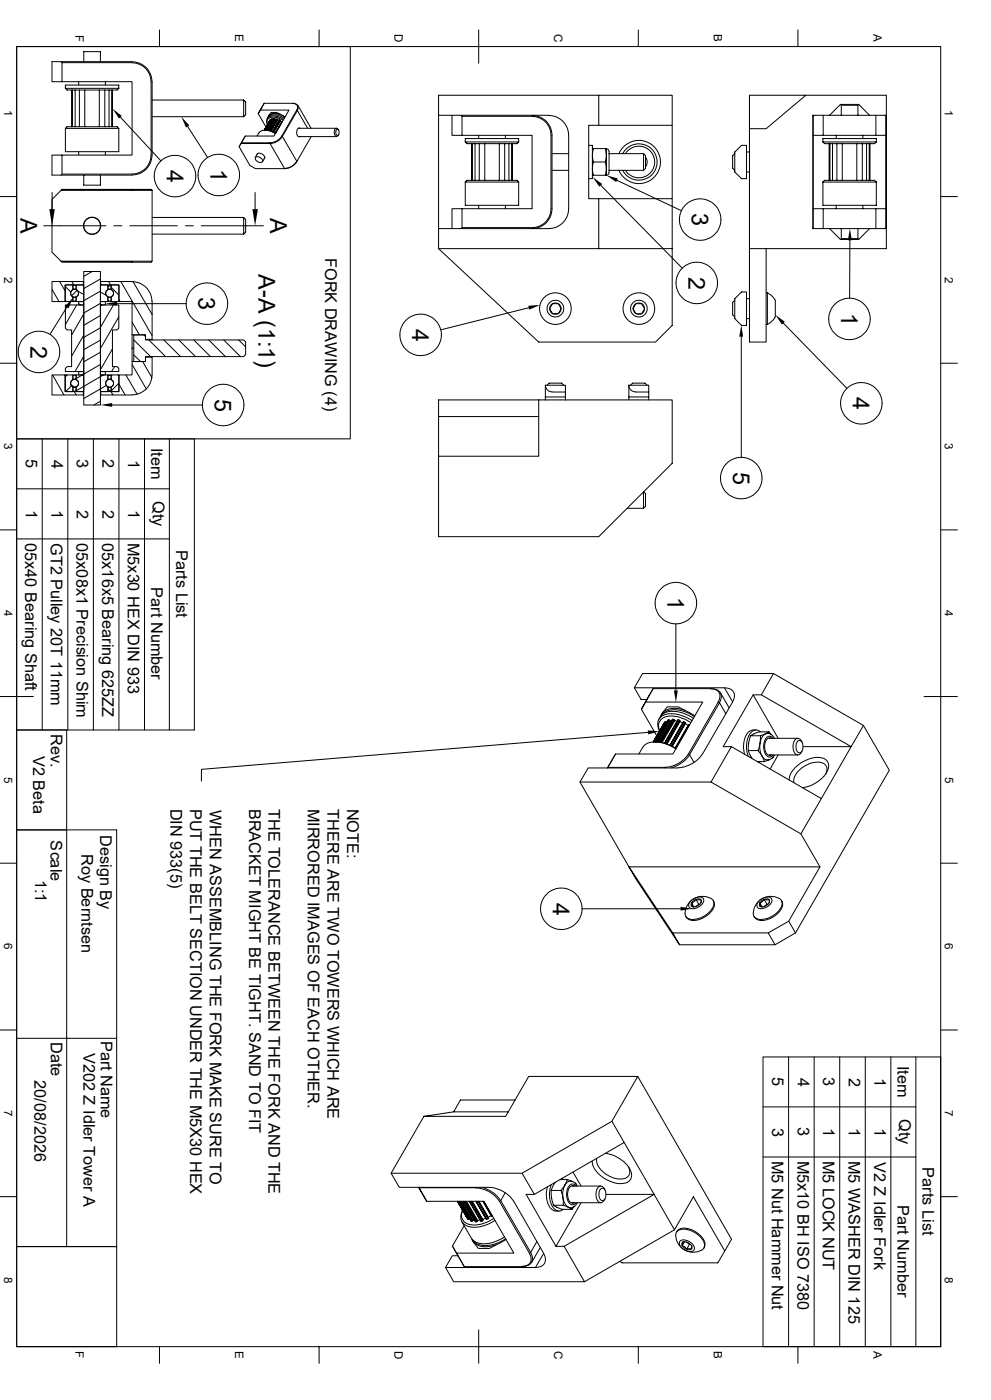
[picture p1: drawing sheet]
<svg xmlns="http://www.w3.org/2000/svg" width="297mm" height="420mm" viewBox="0 0 297 420" stroke-linecap="round" stroke-linejoin="round" font-family="sans-serif">
<g fill="none" stroke="#000" stroke-width=".3">
<path d="M5 14h100v117.7h-100zM5 14h276.9v390h-276.9zM18.3 18.5l.3 .3h21a5.6 5.6 0 0 1 5.7 5.7M18.6 18.8v5.7h21v22h-21v5.7M25.1 18.5v-3h5v3M47.8 9v5M95.6 9v5M143.5 9v10M191.3 9v5M239.1 9v5M18.6 24.5h-3v-6h24a6 6 0 0 1 6 6v22a6 6 0 0 1-6 6h-24v-6h3M19.6 38.5l.5-.5h15l.5 .5"/>
<path d="M19.6 38.5h16M19.6 38.5v7h16v-7M19.6 26.5l.5 .5h15l.5-.5M19.6 26.5h16M19.6 26.5v-1h16v1M21.5 27v11M21.7 27v11M22.5 27v11M23.6 24.5v1M23.8 27v11M25.4 27v11M29.8 27v11"/>
<path d="M31.4 27v11M31.6 24.5v1M32.7 27v11M33.5 27v11M33.7 27v11M36.1 35.2l12.1 13M45.3 24.5v22M45.6 35h27.4M45.6 30h27.4M56.3 38l5.9 9.2M73 30l.6 .6v3.8l-.6 .6M73 30v5"/>
<path d="M77.4 34.1l2.3 4M79.2 31l-1.2 2h8.6l-4.5 7.8h-8.6l-1.2 2M79.2 31l-1.8 3.1 .6-1.1M79.2 31h8.7M80.3 35.3l-.2 .3M80.3 35.3a3.1 3.1 0 0 1 3.9-.3l1 .5M80.6 34.5l-.1 .3M80.7 34.8a3.9 3.9 0 0 1 4.7 .3M80.9 36.1l-1.7 2.9 1.5-2.5M80.9 36.1h.1M81 36l-.1 .1M81 36l-1.7 3"/>
<path d="M81 36l-1.8 3 1.7-2.9M81.1 35.9l.1 .1M81.4 35.7l-1.9 3.3M81.4 35.7v.1M81.5 35.7h-.1M81.5 35.7l-1.9 3.3M81.5 35.7l.2 .1-1.8 3.2M81.6 35.7l-1.9 3.3M81.7 35.8l.2 .1M82.1 35.6l-2 3.4 1.9-3.4M82.1 35.6h.1M82.3 35.6l-2 3.5"/>
<path d="M82.4 35.8l-1.9 3.3M82.4 35.7l-2.1 3.4M82.4 35.7l.3 .2M82.8 35.7l-1.9 3.5M82.9 35.7l-2 3.5M82.9 35.7l.2 .1M82.9 35.7h.1M83.1 35.7v.1M83.1 35.7l-2 3.5M83.2 35.9l-2 3.4M83.2 35.9l.5 .1-2 3.5 2-3.5M83.7 36h.1"/>
<path d="M83.7 36l.2 .1M83.8 36l-2.1 3.5M83.8 36h-.1M83.9 34.2a2.55 2.55 0 0 0-3.5 .9M83.9 36.1l-2 3.5M83.9 36.1h.1M84 36.2l-2 3.5M84.1 36.2l.4 .2M84.5 36.4l-2 3.6 2-3.5M84.5 36.4h.1M84.6 36.4v.1M84.6 36.4l-2 3.6-2-.9-1.2-.1"/>
<path d="M84.8 34.7l.6 .4M84.8 34.7l-1.9-1h-1.6l-1 1.5M84.8 36.1a4 4 0 0 0-4.5-.4l-.3 .6 .1 1M85 35.8a4.2 4.2 0 0 0-4.7-.5l-.4 .9 .3 1.2M87.8 31a1.25 1.25 0 0 1 1.3 .6 1.25 1.25 0 0 1-.2 1.4M87.8 31a1.29 1.29 0 0 1 1.4 .6 1.29 1.29 0 0 1-.1 1.5M88.9 33l.2 .1M88.9 33l-4.4 7.8M89.1 33.1l3.1 5.4M89.1 33.1l-4.5 7.8M89.3 31.6l3.9 6.9M89.4 38.5h11.5"/>
<path d="M89.9 38.5a1.15 1.15 0 0 0-.9 1.8l.4 .6h.5M100.8 38.9l.2-.1a.94 .94 0 0 1 .7 .7 .94 .94 0 0 1-.3 1l-.1 .1a.94 .94 0 0 1-.8-.7 .94 .94 0 0 1 .3-1zM101.5 39a.69 .69 0 0 0-.8-.5 .69 .69 0 0 0-.5 .9 .92 .92 0 0 0 .1 1 .92 .92 0 0 0 .9 .4l.3-.4M131.4 34.6v34M135.5 34.6v6h3M138.2 34.6l.3 .3h21a5.6 5.6 0 0 1 5.6 5.7v22a5.6 5.6 0 0 1-5.6 5.7h-21l-.3 .3M138.5 34.9v5.7h21v22h-21v5.7M159.5 34.6a5.9 5.9 0 0 1 5.9 6v22a5.9 5.9 0 0 1-5.9 6M179.5 28.6h22v9h-22zM179.5 28.6h-48.1v6h33.1a6 6 0 0 1 5.9 6v22a5.9 5.9 0 0 1-5.9 6h-33.1v6h48.1v-15h-3.1v-22h3.1M201.5 37.6v22M224.6 28.6h16.9l-11.9 10h-5z"/>
<path d="M224.6 38.6v64h5v-28M241.5 28.6h24.1v6M244 34.6l-.3 .3v5.7h3v-6M248.6 34.6l3.3-3.3h5.5l3.2 3.3M252.1 34.6v-3h5v3M262.5 34.6v6h3M265.2 34.6l.3 .3v33.4l-.3 .3M265.6 34.6v34M265.6 34.6h-22v34h22M0 59h5M15.6 57.7v5M18.3 57.1l.3-.3h26.7l.3 .3z"/>
<path d="M18.3 57.1l-2.7 2.7v15.8l2.7 2.8h21.3h6v-21.3M23.6 45.5v1M25.1 52.5v3h5v-3M31.6 45.5v1M45.3 46.5a5.7 5.7 0 0 1-5.7 5.7h-21l-.3 .3M72.3 42.8l-.1 .3M72.3 42.8h8.6v.3M73.5 40.8l-1.8 3.2M76.5 57.7v5M76.7 47.1a1.49 1.49 0 0 1 2 1.4 1.38 1.38 0 0 1-2.2-1.2zM77 46.4a1.28 1.28 0 0 1 2.2 .4l.1 .5-.1 .3M77.2 46l-.7 1.2"/>
<path d="M77.3 46h.1M79.4 47.2h.1M79.4 47.2l-.7 1.3M80.9 43.1l4.4 7.4a4.6 4.6 0 0 0 3.6-2.1M80.9 43.1h-8.7l-.5 .9 3.2 5.6 1.7 1h8.8a4.5 4.5 0 0 0 3.5-2.1M82.5 40.1a4.2 4.2 0 0 0-4.7-.5l-.8 1.2M84.5 40.8a4.3 4.3 0 0 1-3.5 2M84.5 40.8l.1 .1M84.6 40.9a4.6 4.6 0 0 1-3.6 2.2M84.6 40.9l4.4 7.5 4.3-7.4M89.4 41h11.5M139.4 54.6l.6-.5h14.9l.5 .5"/>
<path d="M139.4 54.6h16M139.4 54.6v7h16v-7M139.4 42.6l.6 .5h14.9l.5-.5M139.4 42.6h16M139.4 42.6v-1h16v1M141.4 43.1v11M141.6 43.1v11M142.4 43.1v11M143.5 40.6v1M143.6 43.1v11M145.3 43.1v11M149.6 43.1v11"/>
<path d="M151.3 43.1v11M151.5 40.6v1M152.5 43.1v11M153.3 43.1v11M153.6 43.1v11M165.4 51.1h5M165.4 46.1h5M176.4 43.6h1.1v10h-1.1M177.5 44.6h.3l-.3 1.6 .3 2.4M177.5 52.6h.3M177.8 48.6l-.3 1.6 .3 2.4M177.8 44.6h3.6l.3 2"/>
<path d="M177.8 52.6h3.6M177.8 48.6h3.6M179.5 59.6h22v15h-22M180 55.6l24.5 24.8M181.4 44.6h.3v2M181.4 48.6l.3 2M181.4 52.6h.3M181.7 44.6a1.04 1.04 0 0 1 .8 1.5v3.9a2.82 2.82 0 0 1-.3 2.5l-.5 .1M181.7 46.6v4M181.7 50.6v2M181.7 46.6l-.3 2M181.7 50.6l-.3 2"/>
<path d="M182.5 51.1h10.4M182.5 46.1h10.4M184.9 54.1l19.3 9.1M185.5 46.1a6.5 6.5 0 0 1 9.9-2.6 6.5 6.5 0 0 1 0 10.2 6.5 6.5 0 0 1-9.9-2.6M186.6 46.1a5.5 5.5 0 0 1 8.3-1.7 5.5 5.5 0 0 1 0 8.4 5.5 5.5 0 0 1-8.3-1.7M187.5 46.1a4.7 4.7 0 0 1 7.1-1.1 4.7 4.7 0 0 1 0 7.2 4.7 4.7 0 0 1-7.1-1.1M192.9 46.1l.6 .6v3.8l-.6 .6M192.9 46.1v5M193.5 47.1a2.41 2.41 0 0 1 0 3M220.2 46.1l-.6 .6v3.8l.6 .6M220.2 45.6l2.1-2h1.4v10h-1.4l-2.1-2zM223.7 45.6h.9"/>
<path d="M223.7 51.6h.9M243.7 40.6v27.7l.3 .3M246.6 54.6l.5-.5h15l.5 .5M246.6 54.6h16M246.6 54.6v7h16v-7M246.6 42.6l.5 .5h15l.5-.5M246.6 42.6h16M246.6 42.6v-1h16v1M246.7 40.6h15.8M248.5 43.1v11M248.8 43.1v11M249.5 43.1v11"/>
<path d="M250.6 40.6v1M250.8 43.1v11M252.4 43.1v11M256.8 43.1v11M258.4 43.1v11M258.6 40.6v1M259.7 43.1v11M260.5 43.1v11M260.7 43.1v11M281.9 59h5M18.3 78.4l.3 .3h26.7l.3-.3M31.8 67.7h-18.7"/>
<path d="M34.1 67.7h2.4M38.9 67.7h14.3M45.6 70.2h27.4M45.6 65.2h27.4M55.6 67.7h2.4M60.3 67.7h18.7M73 65.2l.6 .6v3.8l-.6 .6M73 65.2v5M131.4 74.6l30.1 28h35l5-5v-23M138.5 62.6h-3v6M143.5 61.6v1M151.5 61.6v1"/>
<path d="M243.7 62.6h3v6M246.7 62.6h18.8M248.6 68.6l3.3 3.2h5.5l3.2-3.2M250.6 61.6v1M252.1 68.6v3h5v-3M254.7 72.1l-.1 17.4M258.6 61.6v1M262.5 62.6v6M265.6 68.6v6h-41M15.6 84.5h9.4v1h-5.5v5h-3.9zM15.6 86.9l2.1 3.6M17.9 84.5l1.6 2.7"/>
<path d="M19.5 90.5h.4M19.6 86l1.6 1.6M19.6 91.5h5.5v20h-5.5v-1l.5-.5h1.4v-11h-1.4l-.5-.5zM19.9 85.5h1.9l.1 1.4a1.22 1.22 0 0 0-.7 1.1 1.22 1.22 0 0 0 .6 1.1v1.4h-1.9l-.3-.3v-4.5zM20 92.2l-5 8.1M21.5 84.5l.6 1M21.8 85.6h1v1.1h-1zM21.8 89.2h1v1.1h-1zM21.8 90.5h1M22.7 89.1l.1 .1M22.8 86.8h-.1M22.8 85.5h2l.3 .2v4.5l-.3 .3h-2v-1.4a1.2 1.2 0 0 0 .7-1.1 1.2 1.2 0 0 0-.7-1.1z"/>
<path d="M23 91.5l-3.4 5.9M23.2 87l-1.8 1.8M23.4 87.4l1.7 .9M23.6 90.5h1.5v1h-1.5zM23.6 91.1l.6 .4M25 85.5h.1M25 84.5h.1M25.1 94.2l-3.6 6.3M25.1 81.4h5v40.1h-5zM27.6 81.5l-2.5 1.4M30.1 87.6l1.7 1M30.1 91.2l.4 .3"/>
<path d="M30.1 83.7l-5 2.9M30.1 87.3l-5 2.9M30.1 91l-5 2.9M30.1 94.7l-5 2.9M30.1 98.3l-5 2.9M30.1 91.5h5.5v7l-.5 .5h-1.4v11h1.4l.5 .5v1h-5.5zM30.1 85.5h.1M30.1 84.5h.1M30.1 90.5h1.5v1h-1.5zM30.4 91.5l-.3 .4M30.4 85.5h1.9l.1 1.4a1.22 1.22 0 0 0-.7 1.1 1.22 1.22 0 0 0 .6 1.1v1.4h-1.9l-.3-.3v-4.5zM32.3 85.6h1v1.1h-1z"/>
<path d="M32.3 89.2h1v1.1h-1zM32.3 86.8h.2M32.3 90.5h1M32.5 89.1l-.2 .1M32.6 84.5l.5 1M33.1 85.6l-.7 .4M33.3 85.5h2l.3 .2v4.5l-.3 .3h-2v-1.4a1.2 1.2 0 0 0 .7-1.1 1.2 1.2 0 0 0-.7-1.1zM33.4 86.2l2.2 2.3M34 91.5l-3.9 6.7M35.1 91.1h20.7M35.3 90.5h.4M35.6 95l-5.5 9.6"/>
<path d="M35.7 89.9l.3 .6M36.2 84.5l9.4 16.2M39.6 84.5a6 6 0 0 1 6 6v11.3h-2v-1.3h-4M39.6 84.5h-9.4v1h5.5v5h3.9v10M39.6 96.7l2.2 3.8M39.9 84.5l5.7 9.9M158.5 92.3l-26.3 6.6M165.6 91.1h1.7M165.6 91.1l-.9 1.5 .9 1.5h1.7l.7-1.1 .2-.4-.9-1.5M165.6 91.1l.9-.2 .8 .2M165.6 91.1a1.7 1.7 0 0 0-.4 2.6 1.7 1.7 0 0 0 2.6 0 1.7 1.7 0 0 0-.5-2.6M190.6 91.1l-.9 1.4 .6 1.1a1.23 1.23 0 0 0 1.6 .5 1.25 1.25 0 0 0 1-1.1l.3-.5-.9-1.4"/>
<path d="M190.6 91.1h1.7M190.6 91.1l.9-.2 .8 .2M190.6 91.1a1.7 1.7 0 0 0-.4 2.6 1.7 1.7 0 0 0 2.6 0 1.7 1.7 0 0 0-.5-2.6M220.2 90.1l-.6 .6v3.7l.6 .7M221.9 87.9l.4-.3h1.4v10h-1.4l-2.1-2v-6zM223.7 89.6h.9M223.7 95.6h.9M229.6 87.8h.4v9.6h-.4M230 87.9a3.5 3.5 0 0 1 2.4 4v3.2M232.3 95.1l-.9 1.3-1.4 .9M234.8 96.9l19 19.6M0 109h5"/>
<path d="M15.6 112.5h3.9v5h5.5v1h-9.4zM15.7 112.5l3.5 6M19.4 112.5l.1 .1M19.5 112.5h.4M19.9 112.5h1.9l.1 1.4a1.22 1.22 0 0 0-.7 1.1 1.22 1.22 0 0 0 .6 1.1v1.4h-1.9l-.3-.3v-4.5zM20.2 112.5l-.6 .5M21.3 115.4l1.2 .8M21.4 115.7l-1.6 1.7M21.8 112.6h1v1.1h-1zM21.8 116.2h1v1.1h-1zM21.8 112.5h1M22.3 117.5l.6 1"/>
<path d="M22.7 116.1l.1 .1M22.8 112.5h2l.3 .2v4.5l-.3 .3h-2v-1.4a1.2 1.2 0 0 0 .7-1.1 1.2 1.2 0 0 0-.7-1.1zM22.8 113.8h-.1M23.6 111.5h1.5v1h-1.5zM25 118.5h.1M25 117.5h.1M25.1 112l-2.2 1.5M25.1 100.5l-3.6 6.3M25.1 106.9l-2.6 4.6M30.1 102l-5 2.9M30.1 105.7l-5 2.8M30.1 109.3l-5 2.9"/>
<path d="M30.1 118.5h.1M30.1 117.5h.1M30.1 111.5h1.5v1h-1.5zM30.1 111.5h.1M30.2 117.5h5.5v-5h3.9v-4h4v-1.4h2v5.4a6 6 0 0 1-6 6h-9.4zM30.4 112.5h1.9l.1 1.4a1.22 1.22 0 0 0-.7 1.1 1.22 1.22 0 0 0 .6 1.1v1.4h-1.9l-.3-.3v-4.5zM31 112.5l-8.1 4.7M31.9 115.7l-6.8 3.8M32.3 112.6h1v1.1h-1zM32.3 116.2h1v1.1h-1zM32.3 113.8h.2M32.3 112.5h1"/>
<path d="M32.4 116.7l.6 .6M32.5 116.1l-.2 .1M33.3 117.5l.6 1M33.3 112.5h2l.3 .2v4.5l-.3 .3h-2v-1.4a1.2 1.2 0 0 0 .7-1.1 1.2 1.2 0 0 0-.7-1.1zM33.6 112.5l-.2 .3M33.7 104.7l-3.6 6.2M34.3 110l-.9 1.5M35.3 112.5h.4M35.6 115l-2.2 2.3M35.7 115.3l1.8 3.2M37.7 112.5l3.4 5.8M39.6 100.5v4h.5"/>
<path d="M39.6 104.5v4M39.6 109.4l4.3 7.3M40.1 102l5 5M40.1 106.5l2 2M40.1 100.5h3.5v1.5h29.4l.6 .6v3.8l-.6 .6h-29.4v1.5h-3.5zM42.8 108.5l2.8 4.8M43.1 100.5l.5 .5M44.6 102l5 5M45.6 101.8v.2M45.6 107v.1M49.1 102l5 5M53.6 102l5 5"/>
<path d="M58.1 102l5 5M62.6 102l5 5M67.1 102l5 5M71.5 102l2.1 2.1M161.5 120h-30.1v5h30.1M163.4 115.6a2.02 2.02 0 0 0 2 2M163.4 115.6v3.5h6.1v-1.5h-4.1M163.4 115.6h6.1v2M163.4 119.1v.9M164 115.6l.6-.7h3.7l.7 .7M169.5 119.1v.9M188.5 115.6a2.02 2.02 0 0 0 2 2"/>
<path d="M188.5 115.6v3.5h5.9v-1.5h-3.9M188.5 115.6h5.9v2M188.5 119.1v.9M188.9 115.6l.7-.7h3.7l.7 .7M194.4 119.1v.9M222.2 101v36.2M281.9 109h5M5 131.7h53.3v87.3h-53.3zM12.7 131.7v87.3M20.3 131.7v87.3M28 131.7v87.3M30.1 120.4l-1.9 1.1"/>
<path d="M33.6 121.5h27M35.6 131.7v87.3M43.3 131.7v87.3M50.8 131.7v87.3M131.4 125v11.9h30.1v-16.9h40v19l-22 22h-48.1v-24.1M0 159h5M5 146.6h45.8M188 152.5h4.9M192.9 147.6v4.9M192.9 147.5l.6 .6v3.8l-.6 .6M281.9 159h5M5 161.7h45.8"/>
<path d="M202.6 187.2v19.9M0 209h10M5 219h15v30h-15zM190.1 206.3l2.1 3.5h1.7M192.2 212.8l4.7 8M194.2 219.7l-133.8 11.1v3.5M195.7 206.6l-2.2 4h17.1l-8.9 15.6h-17.2l-2.3 4M195.7 206.6l-3.5 6.2 1.3-2.2M195.7 206.6h17.5M198.5 214l1.5-2h3.2l3.8 2M198.5 214l-.5 1M198.8 214.2a6.1 6.1 0 0 1 6.6-.6l2.8 1.3"/>
<path d="M198.8 213.6l-.4 .6M198.8 217.4v.1M199.2 216.7l-3.4 5.9 3-5.2M199.2 216.7l-3.4 5.9M199.2 216.7h.1M199.3 216.5l-3.4 6.1M199.3 216.5l-.1 .2M199.4 216.5h.1M199.6 216.5l.2 .2M199.6 216.5l-3.6 6.1M200.2 216.1l-3.8 6.5 3.8-6.6 .2-.1-3.8 6.7M200.4 216h.2"/>
<path d="M200.6 216l-3.8 6.6M200.7 216l.5 .4M200.9 216.2l-3.7 6.4M201.6 215.8l-.1 .1M201.6 215.8h.3l-3.9 6.9M201.6 215.8l-4 6.8 3.9-6.8M201.9 215.8l.2 .1M202.1 215.9l-3.9 6.8M202.1 215.9l.2 .2M202.3 216.1l.6 .3M202.3 216.1l-3.9 6.7M203.2 215.9l.4 .1-4 7.1"/>
<path d="M203.2 216l-4.1 6.9M203.2 215.9l-4 7.1M203.6 216.1l.1 .1M203.8 216.2l-4.1 6.9M203.8 216.2l.1 .2M204.7 216.7h-.4l-.5-.3-3.9 6.8M204.7 216.7h.1M204.8 216.5l-4 7.1M204.9 216.6l-4 7M204.9 216.5l.4 .2-4 7.1M205.2 213.1a6.1 6.1 0 0 0-6.6 .7l-.4 .8M205.4 216.7v.1"/>
<path d="M205.4 216.8l-3.9 7.1M205.4 217l.4 .4 .5 .1M205.4 216.8l-4 7.1M206.3 217.5l-3.9 6.9M206.5 217.4l-4.1 7.1M206.5 217.4l-.2 .1M206.5 217.4h.1M206.6 217.5l-4 7.1a10.7 10.7 0 0 0-6.3-2M206.6 217.5h.1M207 214l1.2 .8M207.1 216.8a8.6 8.6 0 0 0-8.4-1.4 2.85 2.85 0 0 0-1 3.9M207.4 216.2a9.5 9.5 0 0 0-8.6-1.6 3.2 3.2 0 0 0-1.1 4.7"/>
<path d="M207.9 215.5a9.4 9.4 0 0 0-8.9-1.5l-.8 .6-.7 1.2M212.9 206.6a2.41 2.41 0 0 1 2.6 1.2 2.41 2.41 0 0 1-.3 2.8M213.2 206.6a2.55 2.55 0 0 1 2.7 1.3 2.55 2.55 0 0 1-.3 2.9M215.6 210.8l2 3.3M215.6 210.8l-8.9 15.6M215.6 210.8l-.3-.2-9 15.6 .4 .2M215.9 207.9l2.6 4.4M217.1 206.3l2.5 4.3-9 15.5M217.1 206.4a2.55 2.55 0 0 1 2.7 1.2 2.55 2.55 0 0 1-.3 3M225.7 208.4l-9 15.6h2.5l-6.1 10.6h-39.3l2.5-4.2h27M226.6 219a3.2 3.2 0 0 0-3.5 3l-.3 2.5 .3 1.8M227.9 219.5a2.16 2.16 0 0 0-3.5 1.2 8.1 8.1 0 0 0-.1 6.2"/>
<path d="M228.2 208.4h-2.5l7.5 13.1M230.5 219.5l.6 .8M231.8 202.1l27 15.5-3.7 6.4-26.9-15.6zM231.8 202.1h-39.2l-2.5 4.2h27M258.8 217.6l7.7 13.5-28.1 48.8M276.9 209h10M173.8 234.6l16.7 29 13.2 19.8M182.2 230.2h17.1M184.5 226.2l-2.4 4.2 .1-.2M199.3 230.2v.2M202.6 224.7a9.4 9.4 0 0 0-8.9-1.5 5.7 5.7 0 0 0-2.2 3M206.3 226.2a8.6 8.6 0 0 1-7 4"/>
<path d="M206.7 226.4a9.7 9.7 0 0 1-5.4 3.9M206.7 226.4l1.3 2.4M210.6 226.1a9.3 9.3 0 0 1-7.4 4.2M219.2 224l27 15.6-6.2 10.5-26.9-15.5M224.3 225.2l.4 1.1 .8 1.3M224.3 225.2h2.9M225 220.7l-.7 2.5v2M225 220.7h2.9M226.9 228.5h2.2M227.2 225.2l1.2 1.6M227.8 223l-.6 2.2M227.8 223a6.1 6.1 0 0 0 .6 3.8"/>
<path d="M227.9 220.7l-.1 2.3M227.9 228.4l-.4 .4M228.4 226.8l.7 .9 .9 .3M228.4 226.8l.5 1a.63 .63 0 0 0 .4 .6 .63 .63 0 0 0 .7-.3l.4-.1M229.4 220.1a3.8 3.8 0 0 0-1.6 2.9M229.4 220.1l.9-.1 .5 .2 .8 .6 .5 .7M229.4 220.1l-1.5 .6M229.4 220.1l1.1-.6h-3l-2.5 1.2M230.5 226.5h8.6M230.5 221.5h8.6M230.6 221.4l.5 .1M231.1 226.5l-.5 .1"/>
<path d="M231.2 221.5a1.49 1.49 0 0 0-1.9 1.5 2.86 2.86 0 0 0 1.3 3.6l.6-.1M231.7 227.1l-.3 .3M231.8 221.5a1.35 1.35 0 0 0-1.4-.6 1.35 1.35 0 0 0-1.1 1.1 4.1 4.1 0 0 0 1 5.1l.9-.2 .6-.5M232.1 226.5l-.7 1-1.4 .5M233.2 226.5l-2.4 4.2M236.5 234a8.4 8.4 0 0 1 7.1-6.6 3.5 3.5 0 0 1 4.7 1.7 5.6 5.6 0 0 1-2.9 5.2l-2 1.2-2.9 .8M239.1 222.3a1.06 1.06 0 0 1 1.2 .1 1.06 1.06 0 0 1 .3 1.2 1.63 1.63 0 0 1-1.2 2.2 2.57 2.57 0 0 1-.3-3.5zM240.4 222.6a1.23 1.23 0 0 0-1.2-1.1 1.23 1.23 0 0 0-1.3 1.1 3.2 3.2 0 0 0 .9 3.8l.8-.1 .8-1M240.7 224h14.4l-8.9 15.6M247.5 232.2a2.31 2.31 0 0 0 0-2.5 2.31 2.31 0 0 0-2.3-1.1 7.7 7.7 0 0 0-7.3 5.3l.1 .9M0 259h5M5 249h30v125h-30v30h30v-30h-30z"/>
<path d="M20 249v125M240 250.1l5.7 10M281.9 259h5M174.5 272.6h29.5M207.2 270.2a2.6 2.6 0 0 1 3.6-.6 2.58 2.58 0 0 1-2.3 2.9 1.28 1.28 0 0 1-1.5 0 1.28 1.28 0 0 1-.5-1.3zM207.3 270.8a.91 .91 0 0 0 .3 1.2 .91 .91 0 0 0 1.1-.1l1.4-1.1M207.3 270.8v1.1l.8 .2M207.3 270.8l.6 1.3M208.6 269.8l.6 .2 .8-.2M208.6 269.8l.5-.1 .8 .1M208.6 269.8l-1.3 1M208.6 269.8l-.7 .8-.6 .2"/>
<path d="M208.6 269.8l.8 1.5M209.8 271.3h-.4l-.9 .7M209.9 269.8l.3 .3-.1 .7M210 269.8l.1 1M213 269.5a2.32 2.32 0 0 1-.1 3.8 6.5 6.5 0 0 1-6.7 2.2l-.3-.2a3.1 3.1 0 0 1 .2-3.9 5.3 5.3 0 0 1 6.9-1.9M213.7 270.1a2.77 2.77 0 0 1-1 3.8 6 6 0 0 1-6.5 1.8l-.7-.8M227.6 270.2a2.6 2.6 0 0 1 3.7-.6 2.58 2.58 0 0 1-2.4 2.9 1.28 1.28 0 0 1-1.4 0 1.28 1.28 0 0 1-.6-1.3zM227.7 270.8l.1 1.1 .7 .2M227.7 270.8l.7 1.3M229 269.8l-.6 .8-.7 .2M229 269.8l.9 1.5M229 269.8l.5-.1 .9 .1"/>
<path d="M229 269.8l-1.3 1M229 269.8l.6 .2 .8-.2M230.2 271.3h-.3l-.9 .7M230.3 279.9l6.1-3.5 2 3.5-6.1 3.5zM230.3 279.9h-28.7l2.1 3.5h28.6M230.4 269.8a1.37 1.37 0 0 1-1.2 2.1 .91 .91 0 0 1-1.2 .1 .91 .91 0 0 1-.3-1.2M230.4 269.8l.1 1M233.5 269.5a2.32 2.32 0 0 1-.1 3.8 6.5 6.5 0 0 1-6.7 2.2l-.4-.2a3.1 3.1 0 0 1 .2-3.9 5.3 5.3 0 0 1 6.9-1.9M234.2 270.1a2.77 2.77 0 0 1-1 3.8 6 6 0 0 1-6.5 1.8l-.8-.8M236.4 276.4l9.3-16.3h-57.2l13.1 19.8M0 309h5M5 311.5h30"/>
<path d="M236.3 317.1v86.9M244 317.1v86.9M251.7 317.1v86.9M259.3 317.1v86.9M267 317.1v86.9M274.5 317.1v86.9M281.9 309h5M127 334.9l-9.8 17.1M136 333.5l-9 1.4h24.6l6.9-12h32.6l28.1 48.9-4.1 7h-28.6l-.7-.4M154.4 330h-16.4l-2 3.5h16.4M191.1 322.9l-7.7 13.5M228.7 332.1h45.8"/>
<path d="M0 359h5M125.6 356.3l2.3 4.1h17.1l9 15.5h-17.2l2.3 4.1M142.7 356.4a8.6 8.6 0 0 1 6.9 4M142.7 356.2h-17.2l2.4 4.2M144.7 356.2a9.7 9.7 0 0 1 5.3 4M151.4 357.8l-1.3 2.4M156.5 352l26.9-15.6 3.7 6.3-27 15.6zM156.5 352h-39.3l2.5 4.2h26.9a9.5 9.5 0 0 1 7.4 4.2l8.9 15.6-2.4 4.2h-27l2.5 4.3h39.2l-6.1-10.6h-2.5l-8.9-15.6h2.4M164 356a6.9 6.9 0 0 0 1.6 6.9l.6 .4h1.4M165.2 357.1h2.9M165.2 355.4a6.8 6.8 0 0 0 1.4 7.7l1.2 .2 1.1-.5M166.5 354.7l-1.3 2.4 .1 2.4 .6 2.1"/>
<path d="M167.9 353.9h2.1M168.1 357.1l.6 2.3M168.4 353.5l.5 .4M168.7 359.4l.1 2.2M168.7 359.3a3.8 3.8 0 0 0 1.6 2.9M171.3 354.4l-.4-.2a.66 .66 0 0 0-.8-.3 .66 .66 0 0 0-.4 .8l-1.6 2.4M171.5 355.8h8.5M171.5 355.7l.5 .1M171.7 351.6l2.5 4.2M172.1 355.8a1.49 1.49 0 0 0-1.9 1.5 2.86 2.86 0 0 0 1.3 3.6l.6-.1M172.3 354.9l.3 .3M172.7 355.9a1.35 1.35 0 0 0-1.4-.7 1.35 1.35 0 0 0-1.1 1.1 4.1 4.1 0 0 0 1.1 5.1l.9-.1 .5-.5"/>
<path d="M173 355.8l-1.1-1.2a1.67 1.67 0 0 0-2.4 .5 5.8 5.8 0 0 0-.8 4.2M178.9 347.6a5.8 5.8 0 0 0 4.1 5.4 4.7 4.7 0 0 0 5.3-.2l.5-1.2-.4-1.5M180.1 356.6a1.06 1.06 0 0 1 1.1 .2 1.06 1.06 0 0 1 .4 1.1 1.63 1.63 0 0 1-1.3 2.2 2.57 2.57 0 0 1-.2-3.5zM181.3 357a1.23 1.23 0 0 0-1.2-1.2 1.23 1.23 0 0 0-1.2 1.1 3.2 3.2 0 0 0 .8 3.9l.9-.2 .7-.9M181.5 346a9.8 9.8 0 0 1 7.7 5.7 2.54 2.54 0 0 1-2.6 3.3 9.5 9.5 0 0 1-9-5.7l-.1-1M187.1 342.7l8.9 15.6h-14.4M228.7 347.1h45.8M281.9 359h5M135.6 373.8l3.5 6.2M137.1 360.4l3 5.2-3-5.2 2.6 4.5M137.2 360.4l3.1 5.4-.1-.2M137.3 376.7h-1.7l-2.1 3.5"/>
<path d="M137.4 360.4l3.1 5.4M137.7 360.4l3.4 5.9M137.9 360.4l3.5 6M138.2 360.4l3.4 5.9-.2 .1M138.4 366.6l2.9 4.9a5.8 5.8 0 0 0 7 1l2.9-1.4M138.5 360.4l3.3 5.7-.2 .2M138.6 363a3.1 3.1 0 0 0 3.2 4.5 10.3 10.3 0 0 0 6.2-2M138.6 363a3.3 3.3 0 0 0-.1 3.5 3.3 3.3 0 0 0 3.1 1.7 11.7 11.7 0 0 0 6.8-2.1M138.9 360.4l3.6 6.1M139 360.4l3.5 6.1M139.1 367.7l-3.5 6.1 1.2 2.1M139.1 380h17.4"/>
<path d="M139.1 380h.1M139.3 360.4l3.5 6.1h-.3M139.5 360.4l3.5 6M139.7 364.8v.1M139.8 360.4l3.4 5.8 .6-.2M140.3 365.8h.2M140.6 360.4l3.6 6M140.7 360.4l3.5 6M140.8 365.6l-.3 .2M141.1 366.2v.1M141.1 360.4l3.4 5.9M141.1 366.3l.3 .1"/>
<path d="M141.4 360.4l3.3 5.7M141.4 371.6l.5 1 1.5 1.9h3.2l5-2.7M141.6 360.4l3.2 5.5 .4-.3h.4M141.6 371.9a4.6 4.6 0 0 0 5.6 1.9l1.4-.3M141.8 372.4l.3 .6M142.2 366l-.4 .1M142.6 360.4l3.1 5.2M142.7 360.4l3.1 5.4 .5-.2M142.8 360.4l3.1 5.4M143 366.4l-.1 .1M143.2 366.2l-.2 .2M143.3 360.4l3 5.2"/>
<path d="M143.4 360.4l3 5.1M143.6 360.4l2.8 4.9M144.5 366.3l-.4 .1M144.7 366.2l-.2 .1M144.7 360.4l2.5 4.4-.5 .1-.3 .4M144.8 360.4l2.6 4.5-.2-.1M144.8 365.9l-.1 .3M145 360.4l2.4 4.5M145.6 365.6h.1M146.4 365.3v.2M146.4 365.5l-.1 .1M147.6 364.8h.1"/>
<path d="M150.1 360.2l8.9 15.5M150.1 360.2l-.4 .2 9 15.5 .3-.2M151.6 371.6a8.9 8.9 0 0 1-8.8 1.4l-.6-.6M158.6 375.9a2.41 2.41 0 0 1 .3 2.8 2.41 2.41 0 0 1-2.6 1.2M159 375.7a2.55 2.55 0 0 1 .3 3 2.55 2.55 0 0 1-2.7 1.2M160.9 372.4l-1.9 3.3M161.9 374.2l-2.6 4.5M162.9 376a2.55 2.55 0 0 1 .3 3 2.55 2.55 0 0 1-2.7 1.2M165.9 361.6l2.5 1.2h3M165.9 361.6h2.9M168.8 361.6l1.5 .6M169.1 373.9l26.9-15.6 6.1 10.6-26.9 15.6"/>
<path d="M170.3 362.2l.6 .1M170.3 362.2l1.1 .6M171.5 360.8h8.5M172 360.8l-.5 .1M172 362l-.6 .8M173 360.8l-1 1.2-1.1 .3M174.2 360.8l-7.6 13.1M202.1 368.9l5.7-9.9 9.4 16.3M202.7 369.7a3.2 3.2 0 0 1 4.4-.8 6.1 6.1 0 0 1 4.2 4.5l-.2 .7M203.9 372.2a3.2 3.2 0 0 1 4.2 2.5 1.68 1.68 0 0 1-2.5 .5 2.51 2.51 0 0 1-1.9-2.7zM204.5 373.7l1 .7a.89 .89 0 0 0 1.2 .2h.1a.36 .36 0 0 0 .5 .1 .36 .36 0 0 0 0-.6v-.4M204.5 373.7a.91 .91 0 0 1 .3-1.1 .91 .91 0 0 1 1.2 .1l1.3 1"/>
<path d="M204.5 373.7l.1 .2a2.15 2.15 0 0 0 2.7 .7v-.9M205.1 372.5l-.6 1.2M205.3 372.5l-.7 .2-.1 1M205.7 372.6l.9 .7h.4M206.6 373.3l-.8 1.5M210.2 375.1a5.1 5.1 0 0 1-7.6-5.2 2.82 2.82 0 0 1 3.8-.9 6.3 6.3 0 0 1 4.8 4.5l-.2 .8-.8 .8M211.1 374.1l-.2 .3M143.5 398.9v10.1M47.8 404v5M95.6 404v5M191.3 404v5M228.7 404v-86.9h53.2v86.9"/>
<path d="M239.1 404v5"/>
<circle cx="52.5" cy="52.8" r="6.2"/>
<circle cx="65.6" cy="52.5" r="6.2"/>
<circle cx="27.6" cy="67.7" r="2.58"/>
<circle cx="27.6" cy="67.7" r="2.51"/>
<circle cx="209.8" cy="65.9" r="6.2"/>
<circle cx="22.4" cy="88" r="1.18"/>
<circle cx="32.9" cy="88" r="1.18"/>
<circle cx="62" cy="91.1" r="6.2"/>
<circle cx="166.4" cy="92.6" r="2.51"/>
<circle cx="166.4" cy="92.6" r="4.7"/>
<circle cx="191.5" cy="92.6" r="2.51"/>
<circle cx="191.5" cy="92.6" r="4.7"/>
<circle cx="208.8" cy="84.9" r="6.2"/>
<circle cx="254.6" cy="95.7" r="6.2"/>
<circle cx="11.7" cy="105.6" r="6.2"/>
<circle cx="22.4" cy="115" r="1.18"/>
<circle cx="32.9" cy="115" r="1.18"/>
<circle cx="126.1" cy="100.5" r="6.2"/>
<circle cx="66.9" cy="121.5" r="6.2"/>
<circle cx="258.1" cy="121" r="6.2"/>
<circle cx="222.2" cy="143.4" r="6.2"/>
<circle cx="202.6" cy="180.9" r="6.2"/>
<circle cx="168.2" cy="272.6" r="6.2"/>
</g>
<g fill="#000">
<path d="M33.7 32.6l2.8 2.2-.8 .8zM54.4 35l2.3 2.6-.9 .7zM177.6 53.1l2.9 2.1-.9 .8zM181.7 52.6l3.5 1-.5 1zM14.8 62.7h1.6l-.8 5zM75.6 62.7h1.7l-.8 5zM254.7 68.6l.6 3.5h-1.2zM21.9 89.2l-1.4 3.3-1-.6zM31.6 91.1l3.5-.6v1.2zM158.3 91.7l3.6-.2-3.3 1.4zM232.4 94.4l2.8 2.1-.8 .9zM222.2 97.5l.5 3.5h-1.1z"/>
<path d="M30.1 121.5l3.5-.6v1.1zM194.1 219.1l3.6 .3-3.4 .9zM202 207.1h1.2l-.6 3.6zM204 272l3.5 .6-3.5 .6z"/>
</g>
<g font-size="7">
<text x="50" y="51" transform="rotate(90 50 51)">4</text>
<text x="63.1" y="50.8" transform="rotate(90 63.1 50.8)">1</text>
<text x="6.1" y="65.4" transform="rotate(90 6.1 65.4)">A</text>
<text x="81" y="65.4" transform="rotate(90 81 65.4)">A</text>
<text x="207.4" y="64" transform="rotate(90 207.4 64)">3</text>
<text x="77.5" y="82.3" transform="rotate(90 77.5 82.3)">A-A (1:1)</text>
<text x="206.3" y="83" transform="rotate(90 206.3 83)">2</text>
<text x="59.5" y="89.2" transform="rotate(90 59.5 89.2)">3</text>
<text x="252.1" y="94" transform="rotate(90 252.1 94)">1</text>
<text x="123.6" y="98.6" transform="rotate(90 123.6 98.6)">4</text>
<text x="9.2" y="103.7" transform="rotate(90 9.2 103.7)">2</text>
<text x="64.4" y="119.5" transform="rotate(90 64.4 119.5)">5</text>
<text x="255.6" y="119.2" transform="rotate(90 255.6 119.2)">4</text>
<text x="219.7" y="141.5" transform="rotate(90 219.7 141.5)">5</text>
<text x="200.1" y="179.2" transform="rotate(90 200.1 179.2)">1</text>
<text x="165.7" y="270.8" transform="rotate(90 165.7 270.8)">4</text>
</g>
<g font-size="4.9">
<text x="97.5" y="77.4" transform="rotate(90 97.5 77.4)">FORK DRAWING (4)</text>
<text x="7.7" y="137.8" transform="rotate(90 7.7 137.8)">5</text>
<text x="15.4" y="137.9" transform="rotate(90 15.4 137.9)">4</text>
<text x="23.1" y="137.8" transform="rotate(90 23.1 137.8)">3</text>
<text x="30.7" y="137.8" transform="rotate(90 30.7 137.8)">2</text>
<text x="38.4" y="138" transform="rotate(90 38.4 138)">1</text>
<text x="45.3" y="134.3" transform="rotate(90 45.3 134.3)">Item</text>
<text x="7.7" y="153" transform="rotate(90 7.7 153)">1</text>
<text x="15.4" y="153" transform="rotate(90 15.4 153)">1</text>
<text x="23.1" y="152.9" transform="rotate(90 23.1 152.9)">2</text>
<text x="30.7" y="152.9" transform="rotate(90 30.7 152.9)">2</text>
<text x="38.4" y="153" transform="rotate(90 38.4 153)">1</text>
<text x="45.8" y="150.3" transform="rotate(90 45.8 150.3)">Qty</text>
<text x="7.6" y="162.9" transform="rotate(90 7.6 162.9)">05x40 Bearing Shaft</text>
<text x="15.2" y="162.9" transform="rotate(90 15.2 162.9)">GT2 Pulley 20T 11mm</text>
<text x="22.9" y="162.9" transform="rotate(90 22.9 162.9)">05x08x1 Precision Shim</text>
<text x="30.6" y="162.9" transform="rotate(90 30.6 162.9)">05x16x5 Bearing 625ZZ</text>
<text x="38.3" y="162.8" transform="rotate(90 38.3 162.8)">M5x30 HEX DIN 933</text>
<text x="52.8" y="165" transform="rotate(90 52.8 165)">Parts List</text>
<text x="45.3" y="176.2" transform="rotate(90 45.3 176.2)">Part Number</text>
<text x="15.3" y="220.1" transform="rotate(90 15.3 220.1)">Rev.</text>
<text x="9.9" y="226.7" transform="rotate(90 9.9 226.7)">V2 Beta</text>
<text x="51.1" y="242.6" transform="rotate(90 51.1 242.6)">DIN 933(5)</text>
<text x="57" y="242.6" transform="rotate(90 57 242.6)">PUT THE BELT SECTION UNDER THE M5X30 HEX</text>
<text x="62.9" y="242.9" transform="rotate(90 62.9 242.9)">WHEN ASSEMBLING THE FORK MAKE SURE TO</text>
<text x="74.6" y="242.6" transform="rotate(90 74.6 242.6)">BRACKET MIGHT BE TIGHT. SAND TO FIT</text>
<text x="80.5" y="242.8" transform="rotate(90 80.5 242.8)">THE TOLERANCE BETWEEN THE FORK AND THE</text>
<text x="92.2" y="242.6" transform="rotate(90 92.2 242.6)">MIRRORED IMAGES OF EACH OTHER.</text>
<text x="98.1" y="242.8" transform="rotate(90 98.1 242.8)">THERE ARE TWO TOWERS WHICH ARE</text>
<text x="104" y="242.6" transform="rotate(90 104 242.6)">NOTE:</text>
<text x="30" y="250.5" transform="rotate(90 30 250.5)">Design By</text>
<text x="15.2" y="252.1" transform="rotate(90 15.2 252.1)">Scale</text>
<text x="24.4" y="256.2" transform="rotate(90 24.4 256.2)">Roy Berntsen</text>
<text x="10.6" y="264" transform="rotate(90 10.6 264)">1:1</text>
<text x="15.2" y="312.5" transform="rotate(90 15.2 312.5)">Date</text>
<text x="25.1" y="315.8" transform="rotate(90 25.1 315.8)">V202 Z Idler Tower A</text>
<text x="30.2" y="312.2" transform="rotate(90 30.2 312.2)">Part Name</text>
<text x="231.4" y="323.2" transform="rotate(90 231.4 323.2)">5</text>
<text x="239.1" y="323.3" transform="rotate(90 239.1 323.3)">4</text>
<text x="246.8" y="323.2" transform="rotate(90 246.8 323.2)">3</text>
<text x="254.4" y="323.3" transform="rotate(90 254.4 323.3)">2</text>
<text x="262.1" y="323.4" transform="rotate(90 262.1 323.4)">1</text>
<text x="269" y="319.7" transform="rotate(90 269 319.7)">Item</text>
<text x="10.4" y="324" transform="rotate(90 10.4 324)">20/08/2026</text>
<text x="269.5" y="335.7" transform="rotate(90 269.5 335.7)">Qty</text>
<text x="231.4" y="338.3" transform="rotate(90 231.4 338.3)">3</text>
<text x="239.1" y="338.2" transform="rotate(90 239.1 338.2)">3</text>
<text x="246.8" y="338.4" transform="rotate(90 246.8 338.4)">1</text>
<text x="254.4" y="338.4" transform="rotate(90 254.4 338.4)">1</text>
<text x="262.1" y="338.4" transform="rotate(90 262.1 338.4)">1</text>
<text x="231.4" y="348.2" transform="rotate(90 231.4 348.2)">M5 Nut Hammer Nut</text>
<text x="239" y="348.2" transform="rotate(90 239 348.2)">M5x10 BH ISO 7380</text>
<text x="246.6" y="348.2" transform="rotate(90 246.6 348.2)">M5 LOCK NUT</text>
<text x="254.3" y="348.2" transform="rotate(90 254.3 348.2)">M5 WASHER DIN 125</text>
<text x="262" y="348.6" transform="rotate(90 262 348.6)">V2 Z Idler Fork</text>
<text x="276.5" y="350.2" transform="rotate(90 276.5 350.2)">Parts List</text>
<text x="269" y="361.4" transform="rotate(90 269 361.4)">Part Number</text>
</g>
<g font-size="3.5">
<text x="22.6" y="10.4" transform="rotate(90 22.6 10.4)">F</text>
<text x="70.5" y="10.3" transform="rotate(90 70.5 10.3)">E</text>
<text x="118.3" y="10.2" transform="rotate(90 118.3 10.2)">D</text>
<text x="166.1" y="10.2" transform="rotate(90 166.1 10.2)">C</text>
<text x="214" y="10.3" transform="rotate(90 214 10.3)">B</text>
<text x="261.8" y="10.3" transform="rotate(90 261.8 10.3)">A</text>
<text x="1.2" y="33" transform="rotate(90 1.2 33)">1</text>
<text x="283.2" y="33" transform="rotate(90 283.2 33)">1</text>
<text x="1.2" y="83" transform="rotate(90 1.2 83)">2</text>
<text x="283.2" y="83" transform="rotate(90 283.2 83)">2</text>
<text x="1.2" y="133" transform="rotate(90 1.2 133)">3</text>
<text x="283.2" y="133" transform="rotate(90 283.2 133)">3</text>
<text x="1.2" y="183" transform="rotate(90 1.2 183)">4</text>
<text x="283.2" y="183" transform="rotate(90 283.2 183)">4</text>
<text x="1.3" y="233" transform="rotate(90 1.3 233)">5</text>
<text x="283.3" y="233" transform="rotate(90 283.3 233)">5</text>
<text x="1.2" y="283" transform="rotate(90 1.2 283)">6</text>
<text x="283.2" y="283" transform="rotate(90 283.2 283)">6</text>
<text x="1.2" y="333" transform="rotate(90 1.2 333)">7</text>
<text x="283.2" y="333" transform="rotate(90 283.2 333)">7</text>
<text x="1.2" y="383" transform="rotate(90 1.2 383)">8</text>
<text x="283.2" y="383" transform="rotate(90 283.2 383)">8</text>
<text x="22.6" y="405.4" transform="rotate(90 22.6 405.4)">F</text>
<text x="70.5" y="405.3" transform="rotate(90 70.5 405.3)">E</text>
<text x="118.3" y="405.2" transform="rotate(90 118.3 405.2)">D</text>
<text x="166.1" y="405.2" transform="rotate(90 166.1 405.2)">C</text>
<text x="214" y="405.3" transform="rotate(90 214 405.3)">B</text>
<text x="261.8" y="405.3" transform="rotate(90 261.8 405.3)">A</text>
</g>
</svg>
